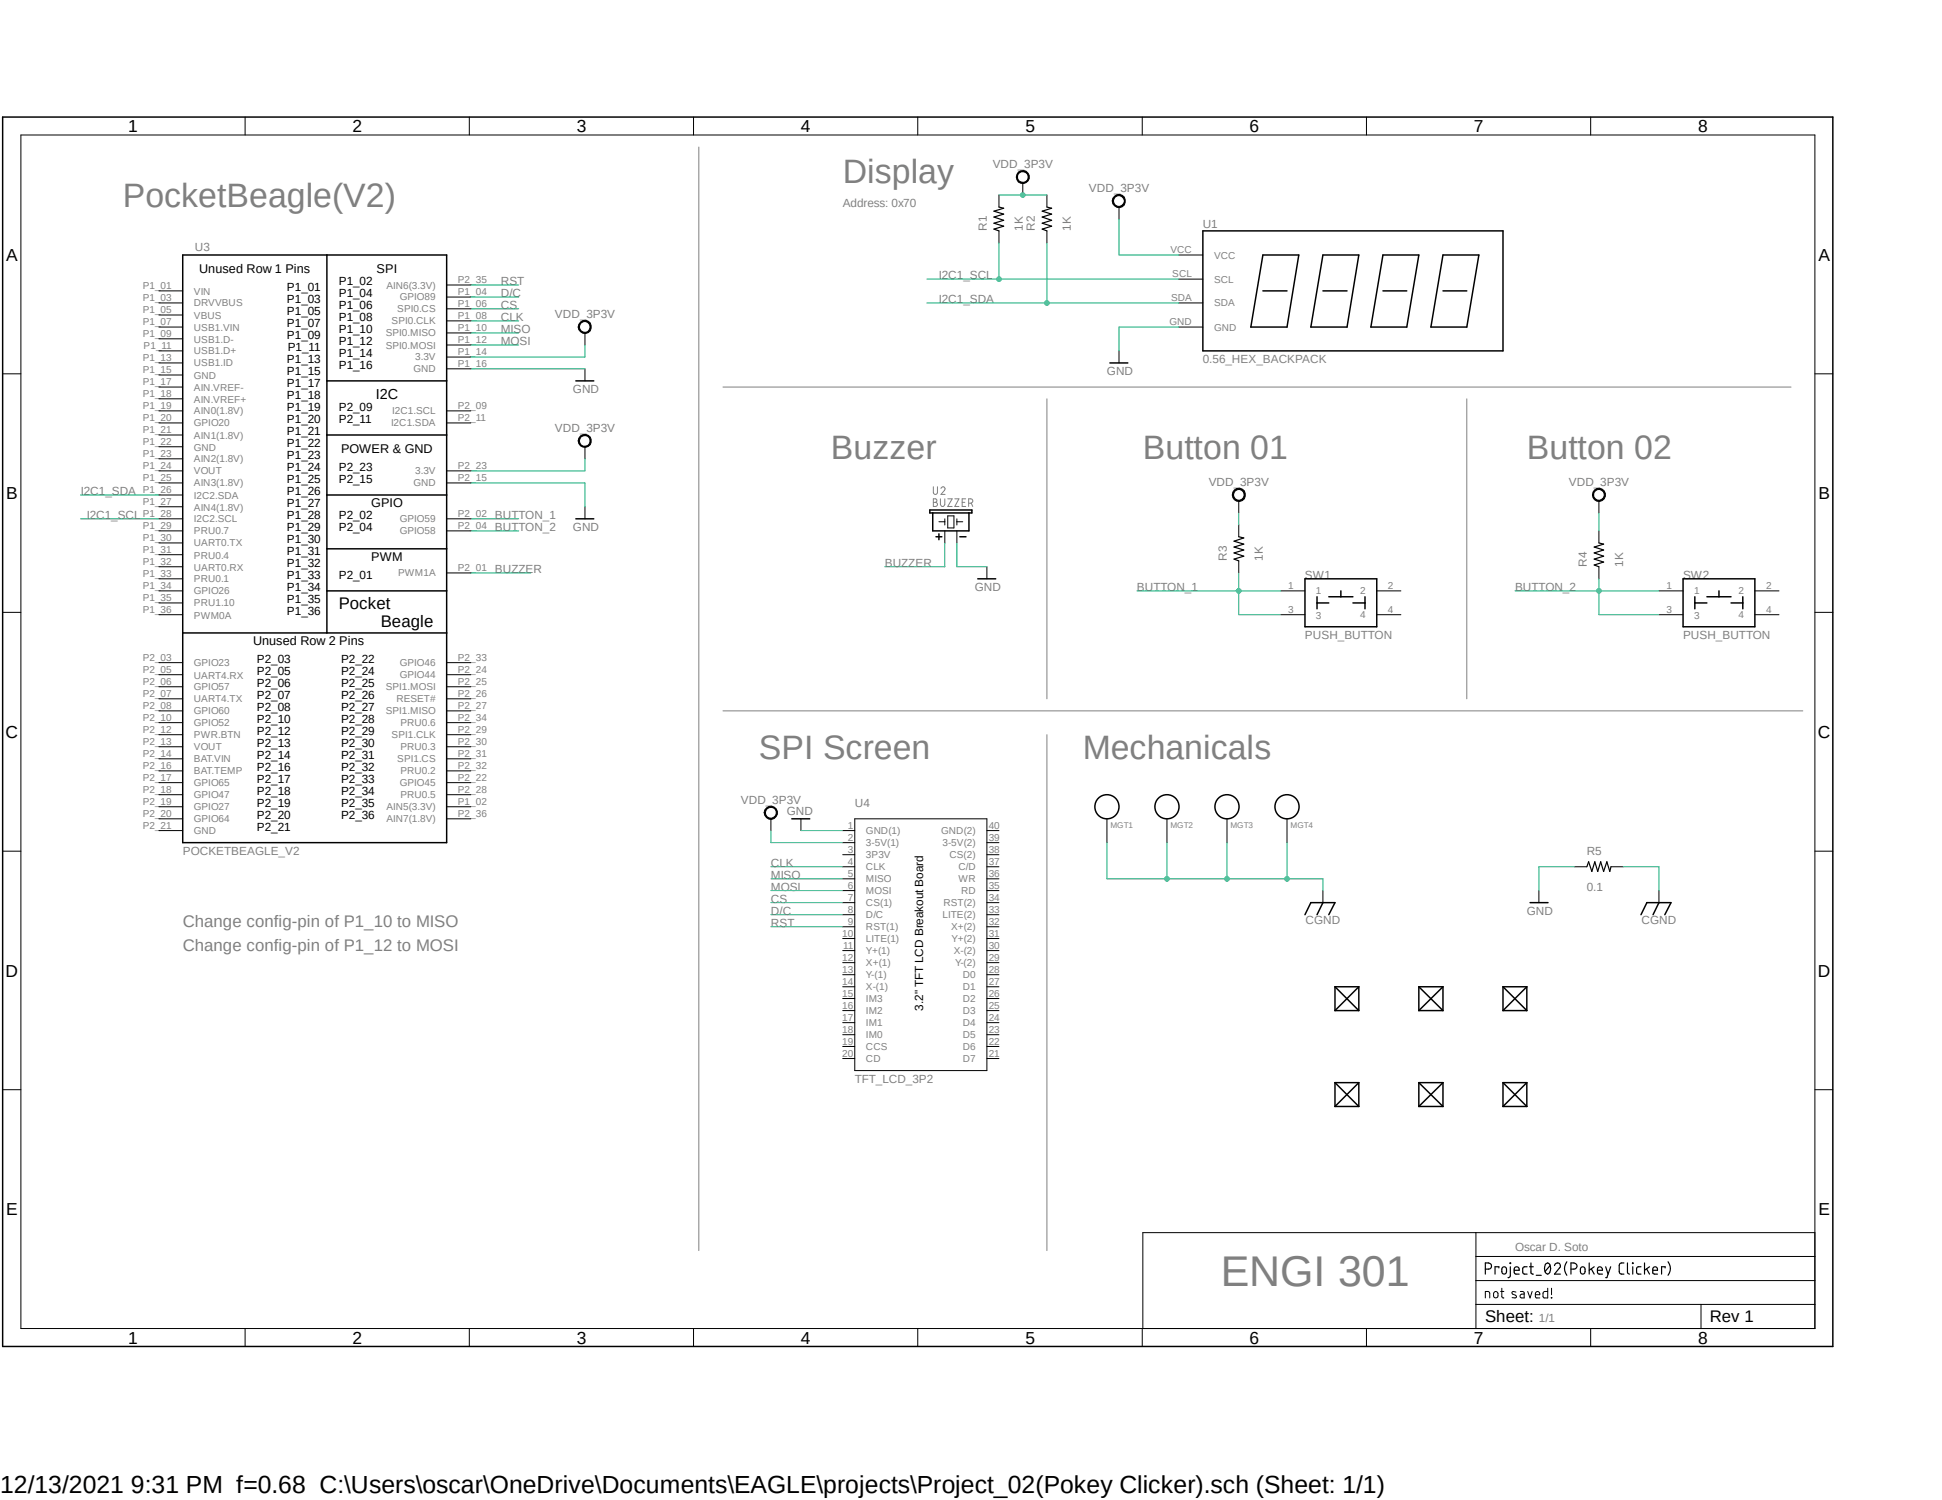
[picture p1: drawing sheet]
<svg xmlns="http://www.w3.org/2000/svg" width="279mm" height="216mm" viewBox="0 0 279 216" stroke-linecap="round" stroke-linejoin="round" font-family="sans-serif">
<path d="M0 16.6l263.9 177.6M263.9 16.6l-263.9 177.6" fill="none" stroke="#fff" stroke-width=".14"/>
<g fill="none" stroke="#808080" stroke-width=".14">
<path d="M100.5 21.2v158.8M104 55.7h153.7M150.6 57.4v43.2M211 57.4v43.2M134.3 71.8h.3l.2 .2v.1l-.2 .2 .3 .2-.2 .4h-.4zM134.3 70.1v.8l.2 .3 .3-.2 .1-.9M134.3 72.3h.3M135.3 71.8v.8l.2 .3h.2l.2-.3v-.8M135.4 70.3a.3 .3 0 0 1 .4-.2 .3 .3 0 0 1 .1 .5l-.5 .6h.6M136.4 71.8h.6l-.6 1.1h.6M137.4 71.8h.6l-.6 1.1h.6M138.4 72.3h.4"/>
<path d="M138.9 71.8h-.5v1.1h.5M139.4 72.4h.3l.3-.2-.2-.4h-.4v1.1M139.7 72.4l.3 .5M104 102.3h155.4M150.6 105.7v74.3"/>
</g>
<g fill="none" stroke="#000" stroke-width=".14">
<path d="M3 19.4h258.1v171.8h-258.1zM35.3 16.8v2.6M67.5 16.8v2.6M99.8 16.8v2.6M132 16.8v2.6M164.3 16.8v2.6M196.6 16.8v2.6M228.9 16.8v2.6M143.7 28.1v1.7M143.7 33.2v1.8M146.5 24.8a.95 .95 0 0 1 1.5 .2 .95 .95 0 0 1-.6 1.4 .95 .95 0 0 1-1.2-.9h.2a.78 .78 0 0 1 1.1-.7 .78 .78 0 0 1 .2 1.3 .78 .78 0 0 1-1.3-.3v-.3h-.2zM147.2 26.3v1.8"/>
<path d="M150.6 28.1v1.7M150.6 33.2v1.8M160.4 28.2a.94 .94 0 0 1 1.4 .4 .94 .94 0 0 1-.7 1.3 .94 .94 0 0 1-1.1-1h.2a.79 .79 0 0 1 1-.7 .79 .79 0 0 1 .4 1.2 .79 .79 0 0 1-1.3-.1l-.1-.4h-.2l.1-.4zM161 29.8v1.7M169.6 36.7h3.5M.4 53.8h2.6M22.9 47.1h3.4M22.9 43.6h3.4M22.9 41.9h3.4M22.9 45.3h3.4M22.9 48.8h3.4M22.9 50.5h3.4"/>
<path d="M22.9 52.2h3.4M22.9 54h3.4M22.9 55.7h3.4M22.9 59.1h3.4M22.9 57.4h3.4M64.3 59.1h3.4M64.3 41h3.4M64.3 42.8h3.4M64.3 44.4h3.4M64.3 46.2h3.4M64.3 47.9h3.4M64.3 49.7h3.4"/>
<path d="M64.3 51.4h3.4M64.3 53.1h3.4M83.5 46.4a.94 .94 0 0 1 1.5 .3 .94 .94 0 0 1-.7 1.3 .94 .94 0 0 1-1.1-.9h.2a.77 .77 0 0 1 .9-.8 .77 .77 0 0 1 .5 1.1 .77 .77 0 0 1-1.2 .2l-.2-.5h-.2l.1-.4zM84.2 47.9v1.8M84.2 53.1v1.7M161 50.5v1.7M169.6 47.1h3.5M169.6 43.6h3.5M169.6 40.2h3.5M261.1 53.8h2.6M22.9 62.6h3.4M22.9 66h3.4"/>
<path d="M22.9 69.5h3.4M22.9 72.9h3.4M22.9 76.4h3.4M22.9 79.8h3.4M22.9 60.9h3.4M22.9 67.8h3.4M22.9 71.2h3.4M22.9 74.7h3.4M22.9 78.1h3.4M22.9 64.3h3.4M64.3 69.5h3.4M64.3 76.4h3.4"/>
<path d="M64.3 60.9h3.4M64.3 67.8h3.4M64.3 74.7h3.4M83.5 62.7a.94 .94 0 0 1 1.5 .3 .94 .94 0 0 1-.7 1.4 .94 .94 0 0 1-1.1-.9h.2a.77 .77 0 0 1 1-.8 .77 .77 0 0 1 .3 1.3 .77 .77 0 0 1-1.3-.2v-.3h-.2l.1-.4zM84.2 64.3v1.7M84.2 72.9v1.8M135.1 75.1h.8M135.9 74.7v.9M135.9 76.4v1.7M136.4 74.3h.8v1.7h-.8zM137.7 75.1h.8M137.7 74.7v.9"/>
<path d="M137.7 76.4v1.7M177.6 70.5a.94 .94 0 0 1 1.5 .3 .94 .94 0 0 1-.6 1.3 .94 .94 0 0 1-1.2-.9h.2a.77 .77 0 0 1 1-.7 .77 .77 0 0 1 .3 1.2 .77 .77 0 0 1-1.3-.2v-.3h-.2l.1-.4zM178.2 72.1v1.7M178.2 75.6v1.7M229.4 70.5a.94 .94 0 0 1 1.5 .3 .94 .94 0 0 1-.6 1.3 .94 .94 0 0 1-1.2-.9h.2a.77 .77 0 0 1 .9-.7 .77 .77 0 0 1 .5 1.1 .77 .77 0 0 1-1.2 .2l-.2-.3v-.3h-.2l.1-.4zM230 72.1v1.7M230 76.4v1.7M.4 88.1h2.6M22.9 83.3h3.4M22.9 86.8h3.4M22.9 81.6h3.4M22.9 85h3.4"/>
<path d="M22.9 88.5h3.4M22.9 95.4h3.4M22.9 97.1h3.4M22.9 98.8h3.4M64.3 82.5h3.4M64.3 95.4h3.4M64.3 97.1h3.4M64.3 98.8h3.4M142 81.6v1.7M178.2 80.7v1.8M184.3 85h3.4M184.3 88.5h3.4"/>
<path d="M198.1 85h3.4M198.1 88.5h3.4M230 81.6v1.7M238.7 85h3.4M238.7 88.5h3.4M252.5 85h3.4M252.5 88.5h3.4M261.1 88.1h2.6M22.9 119.5h3.4M22.9 100.6h3.4M22.9 107.5h3.4M22.9 112.6h3.4"/>
<path d="M22.9 116.1h3.4M22.9 102.3h3.4M22.9 105.7h3.4M22.9 109.2h3.4M22.9 104h3.4M22.9 111h3.4M22.9 114.4h3.4M22.9 117.9h3.4M64.3 100.6h3.4M64.3 107.5h3.4M64.3 112.6h3.4M64.3 116.1h3.4"/>
<path d="M64.3 102.3h3.4M64.3 105.7h3.4M64.3 109.2h3.4M64.3 104h3.4M64.3 111h3.4M64.3 114.4h3.4M64.3 117.9h3.4M110.3 116.3a.96 .96 0 0 1 1.5 .3 .96 .96 0 0 1-.7 1.4 .96 .96 0 0 1-1.2-1h.2a.79 .79 0 0 1 1.1-.8 .79 .79 0 0 1 .3 1.3 .79 .79 0 0 1-1.3-.2l-.1-.3h-.2l.1-.4zM110.9 117.9v1.6M115.2 117.9v1.6M121.2 119.5h1.8M123 117.9h19v36.2h-19z"/>
<path d="M142 119.5h1.7M159.3 117.9v3.4M167.9 117.9v3.4M176.5 117.9v3.4M185.2 117.9v3.4M.4 122.5h2.6M121.2 121.3h1.8M121.2 123h1.8M121.2 124.8h1.8M121.2 126.5h1.8M121.2 128.2h1.8M121.2 129.9h1.8"/>
<path d="M121.2 131.7h1.8M121.2 133.4h1.8M121.2 135.1h1.8M121.2 136.8h1.8M121.2 138.6h1.8M142 121.3h1.7M142 123h1.7M142 124.8h1.7M142 126.5h1.7M142 128.2h1.7M142 129.9h1.7M142 131.7h1.7"/>
<path d="M142 133.4h1.7M142 135.1h1.7M142 136.8h1.7M142 138.6h1.7M190.3 128.2v1.7M221.4 128.2v1.7M226.6 124.8h1.7M231.8 124.8h1.7M238.7 128.2v1.7M261.1 122.5h2.6M.4 156.8h2.6M121.2 140.3h1.8"/>
<path d="M121.2 142h1.8M121.2 143.7h1.8M121.2 145.5h1.8M121.2 147.2h1.8M121.2 148.9h1.8M121.2 150.6h1.8M121.2 152.4h1.8M142 140.3h1.7M142 142h1.7M142 143.7h1.7M142 145.5h1.7M142 147.2h1.7"/>
<path d="M142 148.9h1.7M142 150.6h1.7M142 152.4h1.7M261.1 156.8h2.6M212.3 177.4v13.8M261.1 177.4h-96.7v13.8M35.3 191.2v2.6M67.5 191.2v2.6M99.8 191.2v2.6M132 191.2v2.6M164.3 191.2v2.6M196.6 191.2v2.6"/>
<path d="M212.3 187.7h48.8M212.3 184.3h48.8M212.3 180.8h48.8M213.7 186.8v-.9h.4l.2 .1v.8M215.1 185.9a.32 .32 0 0 1 .4 .3v.3a.32 .32 0 0 1-.3 .3 .32 .32 0 0 1-.3-.3v-.3zM215.9 185.9h.5M216.1 185.4v1.2l.1 .2h.2M218.1 186l-.4-.1-.2 .2 .1 .2 .5 .1 .1 .3-.2 .1h-.4M218.7 185.9h.4l.2 .1v.8h-.5l-.1-.2 .1-.2 .5-.1M219.8 185.9l.3 .9 .3-.9M220.9 186.4h.6a.33 .33 0 0 0-.2-.5 .33 .33 0 0 0-.4 .3v.5l.6 .1M222.7 185.4v1.4h-.6l-.1-.2v-.6l.2-.1h.5"/>
<path d="M223.2 186.8h.1zM223.2 185.4v1M228.9 191.2v2.6M244.7 187.7v3.5"/>
</g>
<g fill="none" stroke="#000" stroke-width=".21">
<path d="M.4 16.8h263.3v177h-263.3zM26.3 36.7h38v84.6h-38zM47 36.7v54.4M173.1 33.2h43.1v17.3h-43.1zM181.7 36.7h5.2l-1.7 10.4h-5.2zM190.3 36.7h5.2l-1.7 10.4h-5.2zM199 36.7h5.1l-1.7 10.4h-5.2zM207.6 36.7h5.2l-1.8 10.4h-5.1zM47 54.8h17.3M82.8 54.8h2.6M159.7 52.2h2.6M181.7 41.9h3.5"/>
<path d="M190.3 41.9h3.5M199 41.9h3.4M207.6 41.9h3.4M47 71.2h17.3M47 62.6h17.3M47 79h17.3M82.8 74.7h2.6M133.8 73.4h6v.4h-6zM134.2 73.8v2.6h5.2v-2.6M134.7 77.3h.8M135.1 76.8v.9M138.1 77.3h.9"/>
<path d="M26.3 91.1h38M47 85h17.3M140.7 83.3h2.6M187.7 83.3h10.4v6.9h-10.4zM189.5 86.8h1.7M189.5 85.9v1.7M191.2 85.9h3.4M192.9 85v.9M194.6 86.8h1.8M196.4 85.9v1.7M242.1 83.3h10.4v6.9h-10.4zM243.8 86.8h1.8"/>
<path d="M243.8 85.9v1.7M245.6 85.9h3.4M247.3 85v.9M249 86.8h1.7M250.7 85.9v1.7M113.9 117.9h2.6M187.7 131.7l.9-1.8h3.5l-.9 1.8M190.3 129.9l-.8 1.8M220.1 129.9h2.6M236.1 131.7l.8-1.8h3.5l-.9 1.8M238.7 129.9l-.9 1.8M192.1 142l3.4 3.5"/>
<path d="M192.1 142h3.4M192.1 145.5h3.4M192.1 142v3.5M192.1 155.8v3.5M192.1 155.8l3.4 3.5M192.1 155.8h3.4M192.1 159.3h3.4M195.5 142l-3.4 3.5M195.5 142v3.5M195.5 155.8v3.5M195.5 155.8l-3.4 3.5M204.1 142h3.5"/>
<path d="M204.1 145.5h3.5M204.1 142l3.5 3.5M204.1 142v3.5M204.1 155.8v3.5M204.1 155.8h3.5M204.1 159.3h3.5M204.1 155.8l3.5 3.5M207.6 142l-3.5 3.5M207.6 142v3.5M207.6 155.8v3.5M207.6 155.8l-3.5 3.5M216.2 142v3.5"/>
<path d="M216.2 155.8v3.5M216.2 142h3.5M216.2 145.5h3.5M216.2 142l3.5 3.5M216.2 155.8h3.5M216.2 159.3h3.5M216.2 155.8l3.5 3.5M219.7 142l-3.5 3.5M219.7 142v3.5M219.7 155.8v3.5M219.7 155.8l-3.5 3.5"/>
<circle cx="159.3" cy="116.1" r="1.74"/>
<circle cx="167.9" cy="116.1" r="1.74"/>
<circle cx="176.5" cy="116.1" r="1.74"/>
<circle cx="185.2" cy="116.1" r="1.74"/>
</g>
<g fill="none" stroke="#000" stroke-width=".17">
<path d="M143.7 29.8l.7 .2-1.4 .4 1.4 .4-1.4 .4 1.4 .5-1.4 .4 1.4 .5-1.4 .4 .7 .2M150.6 29.8l.7 .2-1.4 .4 1.4 .4-1.4 .4 1.4 .5-1.4 .4 1.4 .5-1.4 .4 .7 .2M178.2 77.3l.7 .1-1.4 .5 1.4 .4-1.4 .4 1.4 .5-1.4 .4 1.4 .5-1.4 .4 .7 .2M230 78.1l.7 .2-1.3 .4 1.3 .5-1.3 .4 1.3 .5-1.3 .4 1.3 .4-1.3 .4 .6 .3M228.3 124.8l.3-.8 .4 1.4 .4-1.4 .5 1.4 .4-1.4 .4 1.4 .5-1.4 .4 1.4 .2-.6M213.7 182.7l.7-.1a.46 .46 0 0 0 .2-.5 .46 .46 0 0 0-.4-.3h-.5v1.6M215.6 182.5v-.2h-.5v1.1M216.1 182.5a.34 .34 0 0 1 .4-.2 .34 .34 0 0 1 .2 .4v.5a.34 .34 0 0 1-.6 0zM217.3 181.8v.1zM217.3 182.3v1.3l-.1 .2-.2 .1M217.8 182.8h.8a.37 .37 0 0 0-.3-.5 .37 .37 0 0 0-.5 .4v.4l.2 .2 .6 .1M219.7 182.3h-.4l-.2 .2a.88 .88 0 0 0 .1 .8l.5 .1"/>
<path d="M220 182.3h.6M220.3 181.8v1.3a.29 .29 0 0 0 .3 .3M221 183.6h.7M222.5 181.9l.2-.1a.98 .98 0 0 1 0 1.6 .98 .98 0 0 1-.2-1.5zM223 182.2l-.7 .8M223.6 182.2a.43 .43 0 0 1 .7-.4 .43 .43 0 0 1 .1 .7l-.8 .9h.9M225.4 181.6a1.57 1.57 0 0 0 0 2M226 182.7h.4a.44 .44 0 0 0 .4-.7l-.4-.2h-.4v1.6M227.4 182.5a.34 .34 0 0 1 .4-.2 .34 .34 0 0 1 .2 .4v.5a.34 .34 0 0 1-.6 0zM228.6 181.8v1.6M228.9 182.6l.5 .8M229.4 182.3l-.8 .5"/>
<path d="M229.8 182.8h.7a.37 .37 0 0 0-.2-.4 .37 .37 0 0 0-.5 .3l.1 .6 .2 .1h.4M231 182.3l.4 1.1M231.7 182.3l-.5 1.6h-.2M233.6 181.8h-.5a1.45 1.45 0 0 0-.1 1.4l.1 .1 .5 .1M234.1 181.8v1.3l.1 .2 .2 .1M234.9 181.8v.1zM234.9 182.3v1.1M236.1 182.3h-.4l-.2 .2a.88 .88 0 0 0 .1 .8l.5 .1M236.6 181.8v1.6M236.9 182.6l.4 .8M237.3 182.3l-.7 .5M237.8 182.8h.7a.35 .35 0 0 0-.3-.5 .35 .35 0 0 0-.4 .4v.6l.2 .1h.5"/>
<path d="M239.6 182.5v-.2h-.5v1.1M240 181.6a1.57 1.57 0 0 1 0 2"/>
</g>
<g fill="#000">
<path d="M146.5 24.8a.95 .95 0 0 1 1.5 .2 .95 .95 0 0 1-.6 1.4 .95 .95 0 0 1-1.2-.9h.2a.78 .78 0 0 1 1.1-.7 .78 .78 0 0 1 .2 1.3 .78 .78 0 0 1-1.3-.3v-.3h-.2z" fill-rule="evenodd"/>
<path d="M160.4 28.2a.94 .94 0 0 1 1.4 .4 .94 .94 0 0 1-.7 1.3 .94 .94 0 0 1-1.1-1h.2a.79 .79 0 0 1 1-.7 .79 .79 0 0 1 .4 1.2 .79 .79 0 0 1-1.3-.1l-.1-.4h-.2l.1-.4z" fill-rule="evenodd"/>
<path d="M83.5 46.4a.94 .94 0 0 1 1.5 .3 .94 .94 0 0 1-.7 1.3 .94 .94 0 0 1-1.1-.9h.2a.77 .77 0 0 1 .9-.8 .77 .77 0 0 1 .5 1.1 .77 .77 0 0 1-1.2 .2l-.2-.5h-.2l.1-.4z" fill-rule="evenodd"/>
<path d="M83.5 62.7a.94 .94 0 0 1 1.5 .3 .94 .94 0 0 1-.7 1.4 .94 .94 0 0 1-1.1-.9h.2a.77 .77 0 0 1 1-.8 .77 .77 0 0 1 .3 1.3 .77 .77 0 0 1-1.3-.2v-.3h-.2l.1-.4z" fill-rule="evenodd"/>
<path d="M177.6 70.5a.94 .94 0 0 1 1.5 .3 .94 .94 0 0 1-.6 1.3 .94 .94 0 0 1-1.2-.9h.2a.77 .77 0 0 1 1-.7 .77 .77 0 0 1 .3 1.2 .77 .77 0 0 1-1.3-.2v-.3h-.2l.1-.4z" fill-rule="evenodd"/>
<path d="M229.4 70.5a.94 .94 0 0 1 1.5 .3 .94 .94 0 0 1-.6 1.3 .94 .94 0 0 1-1.2-.9h.2a.77 .77 0 0 1 .9-.7 .77 .77 0 0 1 .5 1.1 .77 .77 0 0 1-1.2 .2l-.2-.3v-.3h-.2l.1-.4z" fill-rule="evenodd"/>
<path d="M110.3 116.3a.96 .96 0 0 1 1.5 .3 .96 .96 0 0 1-.7 1.4 .96 .96 0 0 1-1.2-1h.2a.79 .79 0 0 1 1.1-.8 .79 .79 0 0 1 .3 1.3 .79 .79 0 0 1-1.3-.2l-.1-.3h-.2l.1-.4z" fill-rule="evenodd"/>
</g>
<path d="M143.7 28.1h3.5M161 31.5v5.2h8.6M84.2 66v1.8h-16.5" fill="none" stroke="#0dab76" stroke-width=".14"/>
<circle cx="147.2" cy="28.1" r=".33" fill="#0dab76"/>
<g fill="none" stroke="#0dab76" stroke-width=".14">
<path d="M143.7 35v5.2M147.2 28.1h3.4M67.7 53.1h16.5M84.2 49.7v1.7h-16.5M133.3 40.2h36.3M169.6 47.1h-8.6v3.4M67.7 69.5h16.5v3.4M137.7 78.1v3.5h4.3M178.2 73.8v1.8M230 73.8v2.6M110.9 119.5v1.8h10.3M115.2 119.5h6"/>
<path d="M226.6 124.8h-5.2v3.4"/>
<circle cx="147.2" cy="28.1" r=".33"/>
</g>
<circle cx="143.7" cy="40.2" r=".33" fill="#0dab76"/>
<g fill="none" stroke="#0dab76" stroke-width=".14">
<path d="M150.6 35v8.6M133.3 43.6h36.3M11.6 74.7h11.3"/>
<circle cx="143.7" cy="40.2" r=".33"/>
</g>
<circle cx="150.6" cy="43.6" r=".33" fill="#0dab76"/>
<g fill="none" stroke="#0dab76" stroke-width=".14">
<path d="M11.6 71.2h11.3M67.7 74.7h6.9M135.9 78.1v3.5h-8.6M67.7 82.5h8.7M163.6 85h20.7M178.2 85v3.5h6.1"/>
<circle cx="150.6" cy="43.6" r=".33"/>
</g>
<circle cx="178.2" cy="85" r=".33" fill="#0dab76"/>
<g fill="none" stroke="#0dab76" stroke-width=".14">
<path d="M178.2 82.5v2.5M230 83.3v5.2h8.7M230 85h8.7"/>
<circle cx="178.2" cy="85" r=".33"/>
</g>
<circle cx="230" cy="85" r=".33" fill="#0dab76"/>
<g fill="none" stroke="#0dab76" stroke-width=".14">
<path d="M67.7 46.2h6.9M67.7 47.9h6.9M67.7 49.7h6.9M67.7 44.4h6.9M67.7 42.8h6.9M67.7 41h6.9M67.7 76.4h6.9M218 85h12M110.9 124.8h10.3M110.9 126.5h10.3M110.9 128.2h10.3M110.9 129.9h10.3"/>
<path d="M110.9 131.7h10.3M110.9 133.4h10.3M159.3 121.3v5.2h31v1.7M167.9 121.3v5.2"/>
<circle cx="230" cy="85" r=".33"/>
</g>
<circle cx="167.9" cy="126.5" r=".33" fill="#0dab76"/>
<g fill="none" stroke="#0dab76" stroke-width=".14">
<path d="M176.5 121.3v5.2"/>
<circle cx="167.9" cy="126.5" r=".33"/>
</g>
<circle cx="176.5" cy="126.5" r=".33" fill="#0dab76"/>
<g fill="none" stroke="#0dab76" stroke-width=".14">
<path d="M185.2 121.3v5.2"/>
<circle cx="176.5" cy="126.5" r=".33"/>
</g>
<circle cx="185.2" cy="126.5" r=".33" fill="#0dab76"/>
<g fill="none" stroke="#0dab76" stroke-width=".14">
<path d="M233.5 124.8h5.2v3.4"/>
<circle cx="185.2" cy="126.5" r=".33"/>
</g>
<text font-size="6.2" fill="#808080" x="175.6" y="185.2">ENGI 301</text>
<g font-size="4.9" fill="#808080">
<text x="17.7" y="29.8">PocketBeagle(V2)</text>
<text x="121.2" y="26.3">Display</text>
<text x="119.5" y="66">Buzzer</text>
<text x="164.4" y="66">Button 01</text>
<text x="219.7" y="66">Button 02</text>
<text x="109.2" y="109.2">SPI Screen</text>
<text x="155.8" y="109.2">Mechanicals</text>
</g>
<text font-size="3.6" x="0" y="214.9">12/13/2021 9:31 PM f=0.68 C:\Users\oscar\OneDrive\Documents\EAGLE\projects\Project_02(Pokey Clicker).sch (Sheet: 1/1)</text>
<g font-size="2.5">
<text x="18.5" y="19">1</text>
<text x="50.7" y="19">2</text>
<text x="83" y="19">3</text>
<text x="115.2" y="19">4</text>
<text x="147.5" y="19">5</text>
<text x="179.8" y="19">6</text>
<text x="212.1" y="19">7</text>
<text x="244.3" y="19">8</text>
<text x=".9" y="37.5">A</text>
<text x="261.6" y="37.5">A</text>
<text x=".9" y="71.8">B</text>
<text x="261.6" y="71.8">B</text>
<text x=".8" y="106.2">C</text>
<text x="261.5" y="106.2">C</text>
<text x=".8" y="140.6">D</text>
<text x="261.5" y="140.6">D</text>
<text x=".9" y="174.9">E</text>
<text x="261.6" y="174.9">E</text>
<text x="18.5" y="193.4">1</text>
<text x="50.7" y="193.4">2</text>
<text x="83" y="193.4">3</text>
<text x="115.2" y="193.4">4</text>
<text x="147.5" y="193.4">5</text>
<text x="179.8" y="193.4">6</text>
<text x="212.1" y="193.4">7</text>
<text x="244.3" y="193.4">8</text>
</g>
<g font-size="2.4">
<text x="48.7" y="87.6">Pocket</text>
<text x="54.8" y="90.2">Beagle</text>
<text x="213.7" y="190.3">Sheet:</text>
<text x="246" y="190.3">Rev 1</text>
</g>
<g font-size="2.4" fill="#808080">
<text x="26.3" y="136.8">Change config-pin of P1_12 to MOSI</text>
<text x="26.3" y="133.4">Change config-pin of P1_10 to MISO</text>
</g>
<text font-size="2.1" x="54.1" y="57.4">I2C</text>
<g font-size="1.8">
<text x="28.7" y="39.3">Unused Row 1 Pins</text>
<text x="54.2" y="39.3">SPI</text>
<text x="49.1" y="65.2">POWER &amp; GND</text>
<text x="53.4" y="72.9">GPIO</text>
<text x="53.4" y="80.7">PWM</text>
<text x="36.4" y="92.8">Unused Row 2 Pins</text>
</g>
<g font-size="1.7" fill="#808080">
<text x="121.2" y="29.8">Address: 0x70</text>
<text x="142.8" y="24.2">VDD_3P3V</text>
<text x="156.7" y="27.6">VDD_3P3V</text>
<text x="142" y="33.2" transform="rotate(-90 142 33.2)">R1</text>
<text x="147.1" y="33.2" transform="rotate(-90 147.1 33.2)">1K</text>
<text x="148.9" y="33.2" transform="rotate(-90 148.9 33.2)">R2</text>
<text x="154" y="33.2" transform="rotate(-90 154 33.2)">1K</text>
<text x="173.1" y="32.8">U1</text>
<text x="28" y="36.2">U3</text>
<text x="72" y="41">RST</text>
<text x="135.1" y="40.2">I2C1_SCL</text>
<text x="72" y="46.2">CLK</text>
<text x="72" y="47.9">MISO</text>
<text x="72" y="44.4">CS</text>
<text x="72" y="42.8">D/C</text>
<text x="79.8" y="45.8">VDD_3P3V</text>
<text x="135.1" y="43.6">I2C1_SDA</text>
<text x="72" y="49.7">MOSI</text>
<text x="159.3" y="54">GND</text>
<text x="173.1" y="52.2">0.56_HEX_BACKPACK</text>
<text x="82.4" y="56.6">GND</text>
<text x="79.8" y="62.1">VDD_3P3V</text>
<text x="11.6" y="71.2">I2C1_SDA</text>
<text x="173.9" y="69.9">VDD_3P3V</text>
<text x="225.7" y="69.9">VDD_3P3V</text>
<text x="12.5" y="74.7">I2C1_SCL</text>
<text x="71.2" y="74.7">BUTTON_1</text>
<text x="71.2" y="76.4">BUTTON_2</text>
<text x="82.4" y="76.4">GND</text>
<text x="71.2" y="82.5">BUZZER</text>
<text x="127.3" y="81.6">BUZZER</text>
<text x="176.5" y="80.7" transform="rotate(-90 176.5 80.7)">R3</text>
<text x="181.7" y="80.7" transform="rotate(-90 181.7 80.7)">1K</text>
<text x="187.7" y="83.3">SW1</text>
<text x="228.3" y="81.6" transform="rotate(-90 228.3 81.6)">R4</text>
<text x="233.5" y="81.6" transform="rotate(-90 233.5 81.6)">1K</text>
<text x="242.1" y="83.3">SW2</text>
<text x="140.2" y="85">GND</text>
<text x="163.6" y="85">BUTTON_1</text>
<text x="218" y="85">BUTTON_2</text>
<text x="187.7" y="91.9">PUSH_BUTTON</text>
<text x="242.1" y="91.9">PUSH_BUTTON</text>
<text x="106.6" y="115.7">VDD_3P3V</text>
<text x="113.2" y="117.3">GND</text>
<text x="123" y="116.1">U4</text>
<text x="26.3" y="123">POCKETBEAGLE_V2</text>
<text x="110.9" y="124.8">CLK</text>
<text x="228.3" y="123">R5</text>
<text x="110.9" y="126.5">MISO</text>
<text x="110.9" y="128.2">MOSI</text>
<text x="110.9" y="129.9">CS</text>
<text x="110.9" y="131.7">D/C</text>
<text x="219.7" y="131.7">GND</text>
<text x="228.3" y="128.2">0.1</text>
<text x="110.9" y="133.4">RST</text>
<text x="187.8" y="132.9">CGND</text>
<text x="236.2" y="132.9">CGND</text>
<text x="123" y="155.8">TFT_LCD_3P2</text>
<text x="218" y="180">Oscar D. Soto</text>
<text x="221.4" y="190.3">1/1</text>
</g>
<g font-size="1.7">
<text x="41.3" y="41.9">P1_01</text>
<text x="48.7" y="41">P1_02</text>
<text x="41.3" y="43.6">P1_03</text>
<text x="41.3" y="45.3">P1_05</text>
<text x="41.3" y="47.1">P1_07</text>
<text x="48.7" y="44.4">P1_06</text>
<text x="48.7" y="46.2">P1_08</text>
<text x="48.7" y="47.9">P1_10</text>
<text x="48.7" y="42.8">P1_04</text>
<text x="41.3" y="48.8">P1_09</text>
<text x="41.3" y="52.2">P1_13</text>
<text x="41.3" y="54">P1_15</text>
<text x="41.4" y="50.5">P1_11</text>
<text x="48.7" y="49.7">P1_12</text>
<text x="48.7" y="51.4">P1_14</text>
<text x="48.7" y="53.1">P1_16</text>
<text x="41.3" y="55.7">P1_17</text>
<text x="41.3" y="57.4">P1_18</text>
<text x="41.3" y="59.1">P1_19</text>
<text x="48.7" y="59.1">P2_09</text>
<text x="41.3" y="62.6">P1_21</text>
<text x="41.3" y="64.3">P1_22</text>
<text x="41.3" y="60.9">P1_20</text>
<text x="48.7" y="60.9">P2_11</text>
<text x="41.3" y="66">P1_23</text>
<text x="41.3" y="67.8">P1_24</text>
<text x="41.3" y="71.2">P1_26</text>
<text x="41.3" y="69.5">P1_25</text>
<text x="48.7" y="69.5">P2_15</text>
<text x="48.7" y="67.8">P2_23</text>
<text x="41.3" y="72.9">P1_27</text>
<text x="41.3" y="76.4">P1_29</text>
<text x="41.3" y="74.7">P1_28</text>
<text x="48.7" y="74.7">P2_02</text>
<text x="48.7" y="76.4">P2_04</text>
<text x="41.3" y="79.9">P1_31</text>
<text x="41.3" y="81.6">P1_32</text>
<text x="41.3" y="83.3">P1_33</text>
<text x="41.3" y="78.1">P1_30</text>
<text x="48.7" y="83.3">P2_01</text>
<text x="41.3" y="85">P1_34</text>
<text x="41.3" y="86.8">P1_35</text>
<text x="41.3" y="88.5">P1_36</text>
<text x="37" y="95.4">P2_03</text>
<text x="49.1" y="95.4">P2_22</text>
<text x="37" y="98.8">P2_06</text>
<text x="37" y="100.6">P2_07</text>
<text x="37" y="97.1">P2_05</text>
<text x="49.1" y="97.1">P2_24</text>
<text x="49.1" y="98.8">P2_25</text>
<text x="49.1" y="100.6">P2_26</text>
<text x="37" y="102.3">P2_08</text>
<text x="37" y="104">P2_10</text>
<text x="37" y="105.7">P2_12</text>
<text x="37" y="107.5">P2_13</text>
<text x="49.1" y="102.3">P2_27</text>
<text x="49.1" y="104">P2_28</text>
<text x="49.1" y="105.7">P2_29</text>
<text x="49.1" y="107.5">P2_30</text>
<text x="37" y="109.2">P2_14</text>
<text x="37" y="111">P2_16</text>
<text x="37" y="112.6">P2_17</text>
<text x="49.1" y="109.2">P2_31</text>
<text x="49.1" y="111">P2_32</text>
<text x="49.1" y="112.6">P2_33</text>
<text x="37" y="114.4">P2_18</text>
<text x="37" y="116.1">P2_19</text>
<text x="37" y="117.9">P2_20</text>
<text x="37" y="119.5">P2_21</text>
<text x="49.1" y="114.4">P2_34</text>
<text x="49.1" y="116.1">P2_35</text>
<text x="49.1" y="117.9">P2_36</text>
<text x="132.8" y="145.5" transform="rotate(-90 132.8 145.5)">3.2&quot; TFT LCD Breakout Board</text>
</g>
<g font-size="1.4" fill="#808080">
<text x="20.5" y="41.7">P1_01</text>
<text x="55.6" y="41.5">AIN6(3.3V)</text>
<text x="65.9" y="40.8">P2_35</text>
<text x="168.4" y="36.5">VCC</text>
<text x="168.7" y="39.9">SCL</text>
<text x="174.7" y="40.7">SCL</text>
<text x="174.7" y="37.2">VCC</text>
<text x="20.5" y="43.4">P1_03</text>
<text x="20.5" y="45.1">P1_05</text>
<text x="20.5" y="46.8">P1_07</text>
<text x="27.9" y="42.4">VIN</text>
<text x="27.9" y="44.1">DRVVBUS</text>
<text x="27.9" y="45.8">VBUS</text>
<text x="27.9" y="47.6">USB1.VIN</text>
<text x="56.3" y="46.7">SPI0.CLK</text>
<text x="57.2" y="45">SPI0.CS</text>
<text x="57.5" y="43.2">GPIO89</text>
<text x="65.9" y="42.5">P1_04</text>
<text x="65.9" y="44.2">P1_06</text>
<text x="65.9" y="46">P1_08</text>
<text x="65.9" y="47.7">P1_10</text>
<text x="168.3" y="46.8">GND</text>
<text x="168.5" y="43.4">SDA</text>
<text x="174.7" y="47.6">GND</text>
<text x="174.7" y="44.1">SDA</text>
<text x="20.5" y="48.6">P1_09</text>
<text x="20.5" y="52">P1_13</text>
<text x="20.5" y="53.7">P1_15</text>
<text x="20.7" y="50.3">P1_11</text>
<text x="27.9" y="49.3">USB1.D-</text>
<text x="27.9" y="51">USB1.D+</text>
<text x="27.9" y="52.7">USB1.ID</text>
<text x="55.5" y="48.4">SPI0.MISO</text>
<text x="55.5" y="50.2">SPI0.MOSI</text>
<text x="59.5" y="53.6">GND</text>
<text x="59.7" y="51.9">3.3V</text>
<text x="65.9" y="49.4">P1_12</text>
<text x="65.9" y="51.1">P1_14</text>
<text x="65.9" y="52.9">P1_16</text>
<text x="20.5" y="55.5">P1_17</text>
<text x="20.5" y="58.9">P1_19</text>
<text x="20.5" y="57.2">P1_18</text>
<text x="27.9" y="54.5">GND</text>
<text x="27.9" y="56.2">AIN.VREF-</text>
<text x="27.9" y="59.6">AIN0(1.8V)</text>
<text x="27.9" y="58">AIN.VREF+</text>
<text x="56.4" y="59.6">I2C1.SCL</text>
<text x="65.9" y="58.9">P2_09</text>
<text x="20.5" y="62.4">P1_21</text>
<text x="20.5" y="65.8">P1_23</text>
<text x="20.5" y="60.6">P1_20</text>
<text x="20.5" y="64.1">P1_22</text>
<text x="27.9" y="63.1">AIN1(1.8V)</text>
<text x="27.9" y="61.4">GPIO20</text>
<text x="27.9" y="64.9">GND</text>
<text x="56.3" y="61.4">I2C1.SDA</text>
<text x="65.9" y="60.6">P2_11</text>
<text x="20.5" y="69.3">P1_25</text>
<text x="20.5" y="67.5">P1_24</text>
<text x="20.5" y="71">P1_26</text>
<text x="27.9" y="66.5">AIN2(1.8V)</text>
<text x="27.9" y="70">AIN3(1.8V)</text>
<text x="27.9" y="68.3">VOUT</text>
<text x="27.9" y="71.8">I2C2.SDA</text>
<text x="59.5" y="70">GND</text>
<text x="59.7" y="68.3">3.3V</text>
<text x="65.9" y="69.3">P2_15</text>
<text x="65.9" y="67.5">P2_23</text>
<text x="20.5" y="72.7">P1_27</text>
<text x="20.5" y="76.2">P1_29</text>
<text x="20.5" y="74.4">P1_28</text>
<text x="20.5" y="77.9">P1_30</text>
<text x="27.9" y="73.5">AIN4(1.8V)</text>
<text x="27.9" y="76.9">PRU0.7</text>
<text x="27.9" y="75.2">I2C2.SCL</text>
<text x="57.5" y="75.2">GPIO59</text>
<text x="57.5" y="76.9">GPIO58</text>
<text x="65.9" y="74.4">P2_02</text>
<text x="65.9" y="76.2">P2_04</text>
<text x="20.5" y="79.6">P1_31</text>
<text x="20.5" y="83.1">P1_33</text>
<text x="20.5" y="81.4">P1_32</text>
<text x="27.9" y="80.4">PRU0.4</text>
<text x="27.9" y="83.8">PRU0.1</text>
<text x="27.9" y="78.7">UART0.TX</text>
<text x="27.9" y="82.1">UART0.RX</text>
<text x="57.3" y="82.9">PWM1A</text>
<text x="65.9" y="82.2">P2_01</text>
<text x="20.5" y="86.5">P1_35</text>
<text x="20.5" y="84.8">P1_34</text>
<text x="20.5" y="88.3">P1_36</text>
<text x="27.9" y="87.3">PRU1.10</text>
<text x="27.9" y="85.6">GPIO26</text>
<text x="27.9" y="89">PWM0A</text>
<text x="185.3" y="84.8">1</text>
<text x="185.3" y="88.3">3</text>
<text x="189.3" y="85.6">1</text>
<text x="189.3" y="89">3</text>
<text x="195.7" y="85.6">2</text>
<text x="195.7" y="89">4</text>
<text x="199.7" y="84.8">2</text>
<text x="199.7" y="88.3">4</text>
<text x="239.7" y="84.8">1</text>
<text x="239.7" y="88.3">3</text>
<text x="243.7" y="85.6">1</text>
<text x="243.7" y="89">3</text>
<text x="250.1" y="85.6">2</text>
<text x="250.1" y="89">4</text>
<text x="254.1" y="84.8">2</text>
<text x="254.1" y="88.3">4</text>
<text x="20.5" y="95.2">P2_03</text>
<text x="27.9" y="95.9">GPIO23</text>
<text x="57.5" y="95.9">GPIO46</text>
<text x="65.9" y="95.2">P2_33</text>
<text x="20.5" y="96.9">P2_05</text>
<text x="20.5" y="100.3">P2_07</text>
<text x="20.5" y="98.6">P2_06</text>
<text x="27.9" y="97.7">UART4.RX</text>
<text x="27.9" y="101.1">UART4.TX</text>
<text x="27.9" y="99.4">GPIO57</text>
<text x="55.5" y="99.4">SPI1.MOSI</text>
<text x="57" y="101.1">RESET#</text>
<text x="57.5" y="97.6">GPIO44</text>
<text x="65.9" y="98.6">P2_25</text>
<text x="65.9" y="96.9">P2_24</text>
<text x="65.9" y="100.3">P2_26</text>
<text x="20.5" y="107.2">P2_13</text>
<text x="20.5" y="102.1">P2_08</text>
<text x="20.5" y="103.8">P2_10</text>
<text x="20.5" y="105.5">P2_12</text>
<text x="27.9" y="108">VOUT</text>
<text x="27.9" y="102.8">GPIO60</text>
<text x="27.9" y="104.6">GPIO52</text>
<text x="27.9" y="106.3">PWR.BTN</text>
<text x="55.5" y="102.8">SPI1.MISO</text>
<text x="56.3" y="106.3">SPI1.CLK</text>
<text x="57.6" y="104.5">PRU0.6</text>
<text x="57.6" y="108">PRU0.3</text>
<text x="65.9" y="102.1">P2_27</text>
<text x="65.9" y="105.5">P2_29</text>
<text x="65.9" y="103.8">P2_34</text>
<text x="65.9" y="107.2">P2_30</text>
<text x="20.5" y="112.4">P2_17</text>
<text x="20.5" y="109">P2_14</text>
<text x="20.5" y="110.7">P2_16</text>
<text x="27.9" y="113.2">GPIO65</text>
<text x="27.9" y="109.7">BAT.VIN</text>
<text x="27.9" y="111.5">BAT.TEMP</text>
<text x="57.2" y="109.7">SPI1.CS</text>
<text x="57.5" y="113.2">GPIO45</text>
<text x="57.6" y="111.4">PRU0.2</text>
<text x="65.9" y="109">P2_31</text>
<text x="65.9" y="112.4">P2_22</text>
<text x="65.9" y="110.7">P2_32</text>
<text x="20.5" y="119.3">P2_21</text>
<text x="20.5" y="115.9">P2_19</text>
<text x="20.5" y="114.1">P2_18</text>
<text x="20.5" y="117.6">P2_20</text>
<text x="27.9" y="116.6">GPIO27</text>
<text x="27.9" y="114.9">GPIO47</text>
<text x="27.9" y="118.4">GPIO64</text>
<text x="55.6" y="116.6">AIN5(3.3V)</text>
<text x="55.6" y="118.3">AIN7(1.8V)</text>
<text x="57.6" y="114.9">PRU0.5</text>
<text x="65.9" y="115.9">P1_02</text>
<text x="65.9" y="114.1">P2_28</text>
<text x="65.9" y="117.6">P2_36</text>
<text x="122" y="119.3">1</text>
<text x="142.2" y="119.3">40</text>
<text x="27.9" y="120.1">GND</text>
<text x="122" y="121.1">2</text>
<text x="122" y="122.8">3</text>
<text x="122" y="124.5">4</text>
<text x="124.6" y="120.1">GND(1)</text>
<text x="124.6" y="121.8">3-5V(1)</text>
<text x="124.6" y="123.5">3P3V</text>
<text x="124.6" y="125.3">CLK</text>
<text x="135.4" y="120.1">GND(2)</text>
<text x="135.6" y="121.8">3-5V(2)</text>
<text x="136.6" y="123.5">CS(2)</text>
<text x="137.9" y="125.3">C/D</text>
<text x="142.2" y="124.5">37</text>
<text x="142.2" y="122.8">38</text>
<text x="142.2" y="121.1">39</text>
<text x="122" y="126.2">5</text>
<text x="122" y="128">6</text>
<text x="122" y="129.7">7</text>
<text x="122" y="131.4">8</text>
<text x="124.6" y="127">MISO</text>
<text x="124.6" y="128.7">MOSI</text>
<text x="124.6" y="130.4">CS(1)</text>
<text x="135.7" y="130.4">RST(2)</text>
<text x="137.9" y="127">WR</text>
<text x="138.3" y="128.7">RD</text>
<text x="142.2" y="131.4">33</text>
<text x="142.2" y="129.7">34</text>
<text x="142.2" y="128">35</text>
<text x="142.2" y="126.2">36</text>
<text x="121.2" y="134.9">10</text>
<text x="121.3" y="136.6">11</text>
<text x="122" y="133.1">9</text>
<text x="124.6" y="132.2">D/C</text>
<text x="124.6" y="133.9">RST(1)</text>
<text x="124.6" y="135.6">LITE(1)</text>
<text x="124.6" y="137.4">Y+(1)</text>
<text x="135.6" y="132.2">LITE(2)</text>
<text x="136.8" y="133.9">X+(2)</text>
<text x="136.9" y="135.6">Y+(2)</text>
<text x="137.2" y="137.3">X-(2)</text>
<text x="142.2" y="136.6">30</text>
<text x="142.2" y="134.9">31</text>
<text x="142.2" y="133.1">32</text>
<text x="121.2" y="138.3">12</text>
<text x="121.2" y="140">13</text>
<text x="121.2" y="141.8">14</text>
<text x="121.2" y="143.5">15</text>
<text x="124.6" y="139.1">X+(1)</text>
<text x="124.6" y="140.8">Y-(1)</text>
<text x="124.6" y="142.5">X-(1)</text>
<text x="137.4" y="139.1">Y-(2)</text>
<text x="138.5" y="142.5">D1</text>
<text x="138.5" y="140.8">D0</text>
<text x="142.2" y="143.5">26</text>
<text x="142.2" y="141.8">27</text>
<text x="142.2" y="140">28</text>
<text x="142.2" y="138.3">29</text>
<text x="121.2" y="145.2">16</text>
<text x="121.2" y="146.9">17</text>
<text x="121.2" y="148.7">18</text>
<text x="124.6" y="144.3">IM3</text>
<text x="124.6" y="146">IM2</text>
<text x="124.6" y="147.7">IM1</text>
<text x="124.6" y="149.4">IM0</text>
<text x="138.5" y="149.4">D5</text>
<text x="138.5" y="147.7">D4</text>
<text x="138.5" y="146">D3</text>
<text x="138.5" y="144.2">D2</text>
<text x="142.2" y="148.7">23</text>
<text x="142.2" y="146.9">24</text>
<text x="142.2" y="145.2">25</text>
<text x="121.2" y="150.4">19</text>
<text x="121.2" y="152.2">20</text>
<text x="124.6" y="151.2">CCS</text>
<text x="124.6" y="152.9">CD</text>
<text x="138.5" y="152.9">D7</text>
<text x="138.5" y="151.1">D6</text>
<text x="142.2" y="152.2">21</text>
<text x="142.2" y="150.4">22</text>
</g>
<g font-size="1.2" fill="#808080">
<text x="159.8" y="119.2">MGT1</text>
<text x="168.4" y="119.2">MGT2</text>
<text x="177" y="119.2">MGT3</text>
<text x="185.7" y="119.2">MGT4</text>
</g>
</svg>
